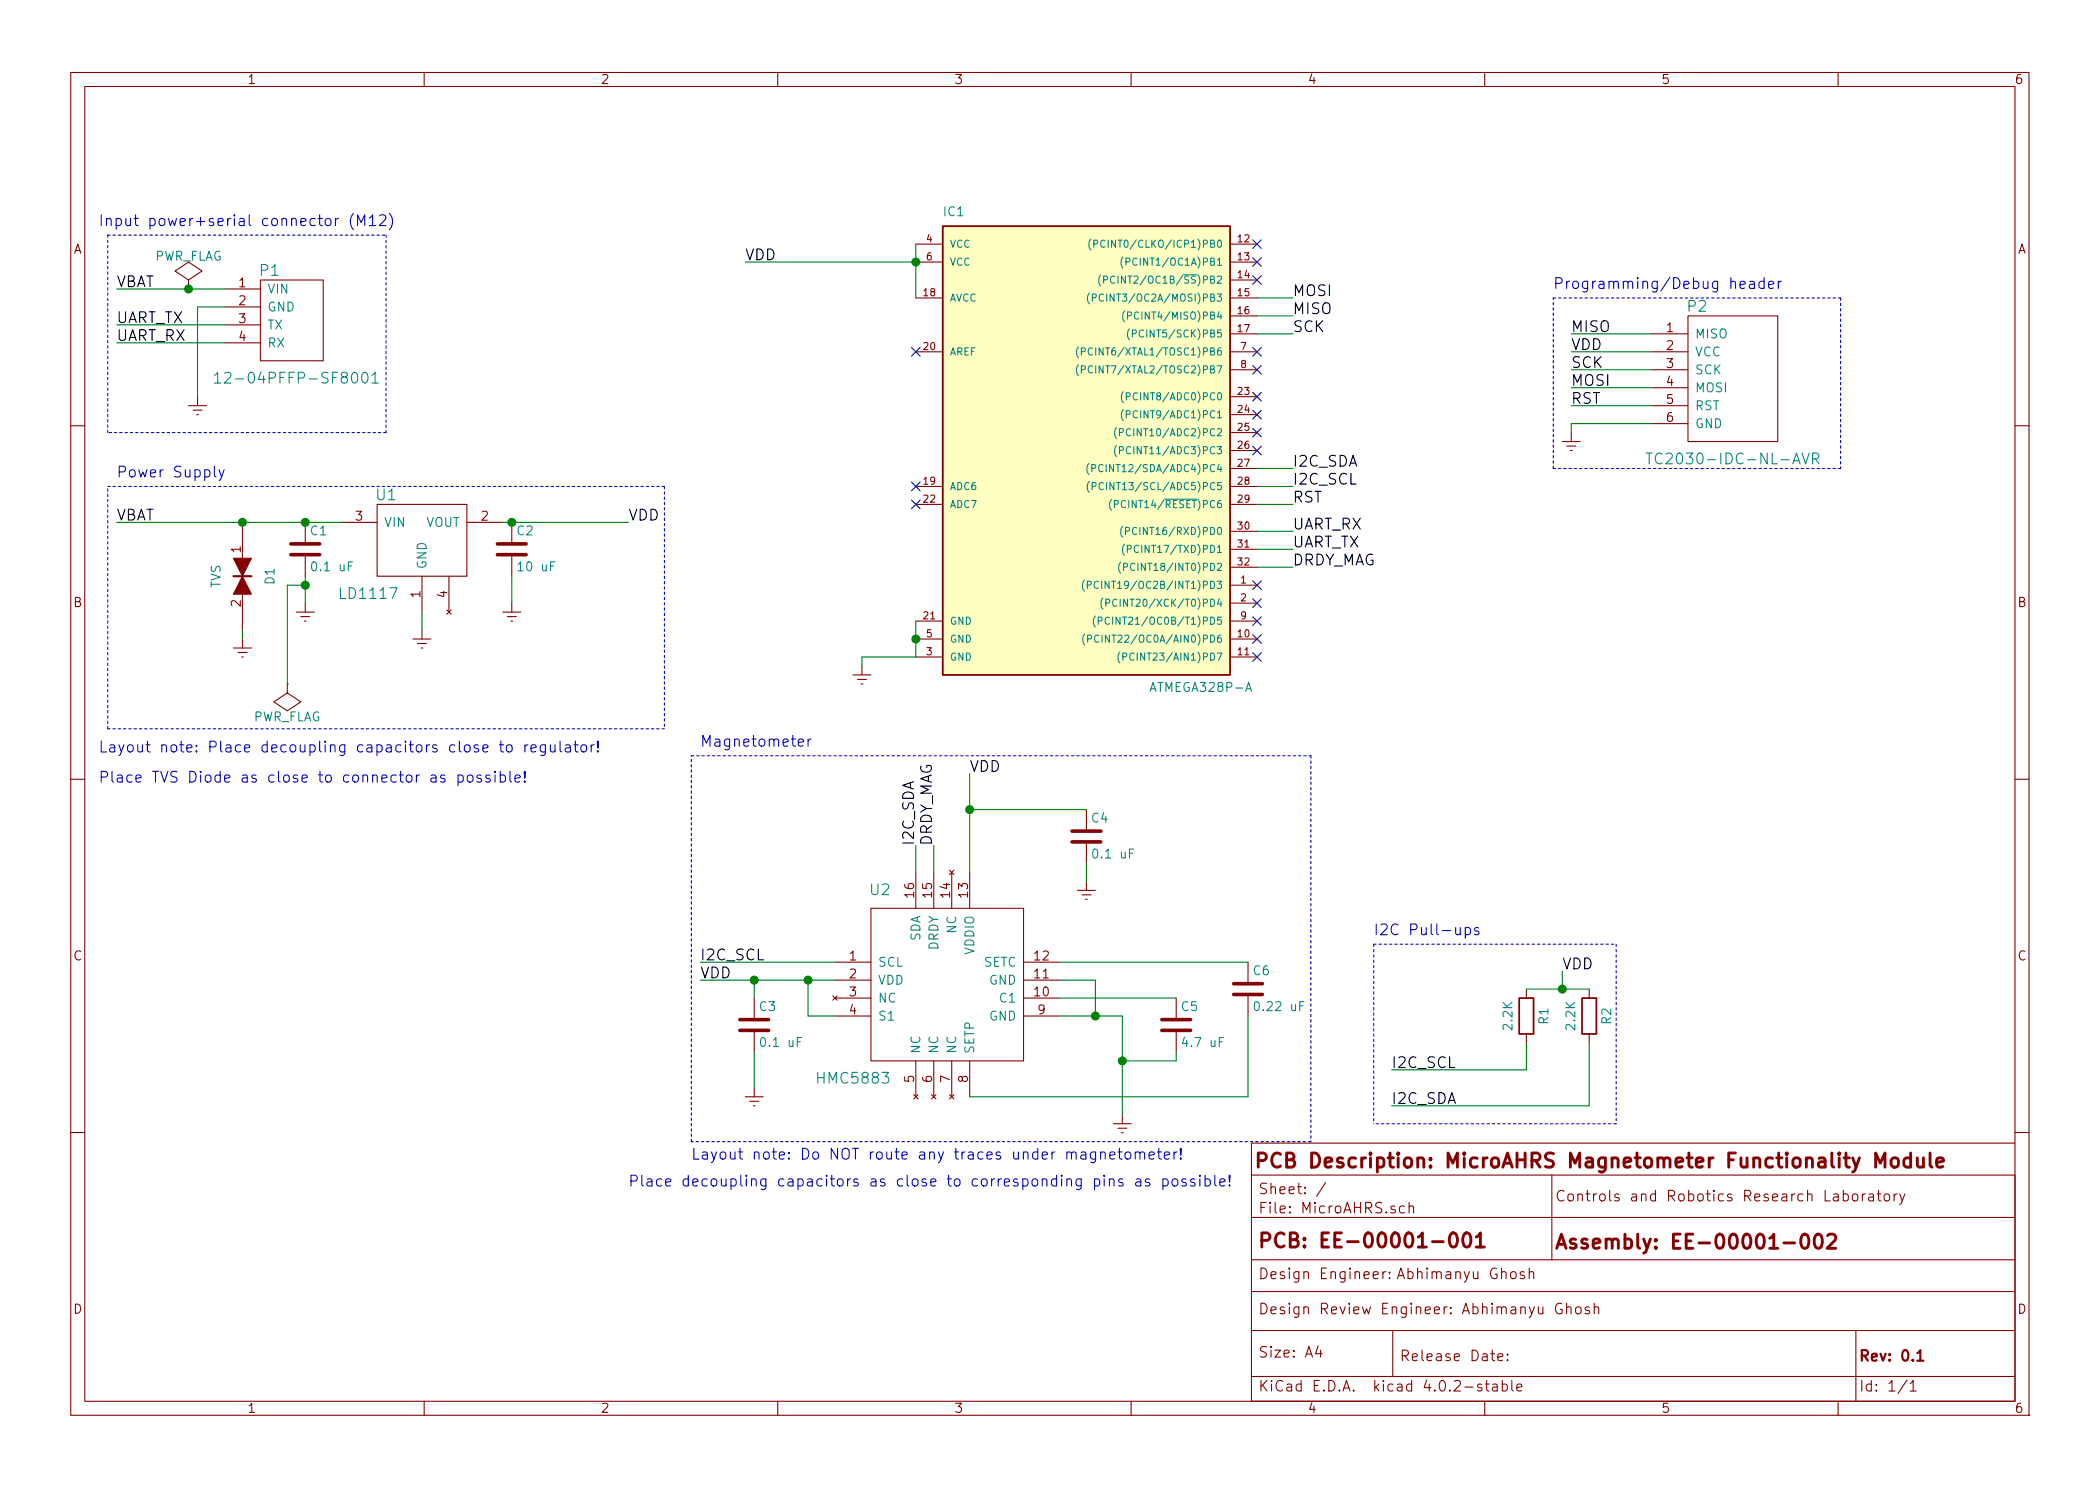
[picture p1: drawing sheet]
<svg xmlns="http://www.w3.org/2000/svg" width="297mm" height="210mm" viewBox="0 0 297 210" stroke-linecap="round" stroke-linejoin="round" font-family="sans-serif">
<g fill="none" stroke="#840000" stroke-width=".15">
<path d="M10 10.3h277v189.9h-277zM12 12.2h273v186.1h-273zM60 10.3v1.9M110 10.3v1.9M160 10.3v1.9M210 10.3v1.9M260 10.3v1.9M26.7 39.6l1.9-1.3-1.9-1.2-1.9 1.2 1.9 1.3v1.3M36.8 39.6h8.9v11.4h-8.9zM129.5 34.5h3.8M129.5 37.1h3.8M174 34.5h3.8"/>
<path d="M174 37.1h3.8M174 39.6h3.8M26.7 40.9h.1M26.7 57.4h2.5M27.3 58h1.3M27.8 58.7h.3M27.9 56.1v1.3M31.7 40.9h5.1M31.7 43.4h5.1M31.7 46h5.1M31.7 48.5h5.1M129.5 49.8h3.8"/>
<path d="M129.5 42.2h3.8M174 49.8h3.8M174 52.3h3.8M174 56.1h3.8M174 58.7h3.8M174 42.2h3.8M174 44.7h3.8M174 47.2h3.8M233.7 49.8h5.1M233.7 52.3h5.1M233.7 47.2h5.1M233.7 54.9h5.1"/>
<path d="M233.7 57.4h5.1M233.7 59.9h5.1M238.8 44.7h12.7v17.8h-12.7zM10 60.2h2M34.3 73.9v15.2M43.2 73.9v2.8M43.2 78.7v2.8M48.3 73.9h5M53.3 71.4h12.7v10.1h-12.7zM66 73.9h5.1M72.4 73.9v2.8M72.4 78.7v2.8"/>
<path d="M129.5 71.4h3.8M129.5 68.8h3.8M174 75.2h3.8M174 77.7h3.8M174 71.4h3.8M174 61.2h3.8M174 63.7h3.8M174 66.3h3.8M174 68.8h3.8M221 62.5h2.5M221.6 63.1h1.3M222.1 63.7h.3"/>
<path d="M222.2 61.2v1.3M285 60.2h2M33 91.7h2.6M33.7 92.3h1.2M34.2 93h.2M34.3 90.4v1.3M40.6 96.8h.1M40.6 96.8v1.2l1.9 1.3-1.9 1.3-1.9-1.3 1.9-1.3M41.9 86.6h2.5M42.5 87.2h1.3M43.1 87.9h.2M43.2 85.3v1.3"/>
<path d="M58.4 90.4h2.6M59.1 91.1h1.2M59.6 91.7h.2M59.7 81.5v5.1M59.7 89.1v1.3M63.2 86.3l.6 .6M63.5 81.5v5.1M63.8 86.3l-.6 .6M71.1 86.6h2.6M71.8 87.2h1.2M72.3 87.9h.2M72.4 85.3v1.3"/>
<path d="M120.6 95.5h2.6M121.3 96.1h1.3M121.8 96.8h.2M121.9 94.2v1.3M129.5 93h3.8M129.5 90.4h3.8M129.5 87.9h3.8M174 82.8h3.8M174 85.3h3.8M174 93h3.8M174 90.4h3.8M174 87.9h3.8"/>
<path d="M174 80.3h3.8M10 110.3h2M153.7 114.5v2.8M153.7 119.4v2.8M285 110.3h2M118.1 136.1h5.1M118.1 138.7h5.1M123.2 128.5h21.6v21.6h-21.6zM129.5 123.4v5.1M132.1 123.4v5.1M134.3 123.1l.6 .6M134.6 123.4v5.1"/>
<path d="M134.9 123.1l-.6 .6M137.2 123.4v5.1M144.8 136.1h5.1M144.8 138.7h5.1M152.4 126h2.5M153 126.6h1.3M153.5 127.2h.3M153.7 124.7v1.3M176.5 136.1v2.8M215.9 139.9v1.3M224.8 139.9v1.3M105.4 155.2h2.5"/>
<path d="M106 155.8h1.3M106.6 156.5h.2M106.7 141.2v2.8M106.7 146v2.8M106.7 153.9v1.3M117.8 140.9l.6 .6M118.1 141.2h5.1M118.1 143.8h5.1M118.4 140.9l-.6 .6M129.2 154.9l.6 .6M129.5 150.1v5.1M129.8 154.9l-.6 .6"/>
<path d="M131.8 154.9l.6 .6M132.1 150.1v5.1M132.4 154.9l-.6 .6M134.3 154.9l.6 .6M134.6 150.1v5.1M134.9 154.9l-.6 .6M137.2 150.1v5.1M144.8 141.2h5.1M144.8 143.8h5.1M157.5 159h2.5M158.1 159.6h1.3M158.7 157.7v1.3"/>
<path d="M166.4 141.2v2.8M166.4 146v2.8M176.5 141v2.8M215.9 146.3v1.3M224.8 146.3v1.3M10 160.2h2M158.6 160.3h.3M177 166.3h108v32h-108zM177 172.3h108M177 178.3h108M187.5 167.3l-1.3 2M195.6 179.9v1"/>
<path d="M196 179.9l-.2 .1-.2 .2M198.7 170.7l-.5-.1-.3 .3 .1 .6 .2 .1 .5-.1M199.3 170.8a.38 .38 0 0 1 .6 0v.8M199.3 170.1v1.5M216.3 179.4v1.5M219.5 166.2v12.1M260.7 169a.48 .48 0 0 1 .7 .1v.1v.6a.48 .48 0 0 1-.7 0M262.1 169.1a.41 .41 0 0 1 .7 .1v.4a.41 .41 0 0 1-.4 .3 .41 .41 0 0 1-.4-.3zM263.4 168.9v1M263.9 168.9l-.3 .1-.2 .2M264.4 169l.1-.1 .4 .1 .1 .9M265 169.3l-.5 .1-.2 .2 .1 .2 .1 .1 .5-.1"/>
<path d="M265.5 168.9h.6M265.7 168.4v1.3l.2 .2h.2M266.6 169.1a.41 .41 0 0 1 .7 .1v.4a.41 .41 0 0 1-.4 .3 .41 .41 0 0 1-.4-.3zM267.9 168.9v1M268.4 168.9l-.3 .1-.2 .2M268.7 168.9l.4 1M269.4 168.9l-.5 1.4-.2 .1M285 161.7h-108v4.5M285 160.2h2M60 198.3v1.9M110 198.3v1.9M160 198.3v1.9"/>
<path d="M177 188.3h108M177 194.8h108M177 182.7h108M186.4 190.4l-.3 1.1h.9M186.8 191v1M194.2 180.4l.7-.1v-.3l-.4-.1-.3 .2 .1 .7 .2 .1 .4-.1M196.5 180.8h.1l-.1 .1v-.1v.1M196.5 180l.1 .1h-.1v-.1v.1M197 188.3v6.5M209.6 195.9a.37 .37 0 0 0-.6 .1v.1a.54 .54 0 0 0 .6 .3l.1 .1-.1 .2-.2 .1-.4-.1M210 198.3v1.9M210.1 195.8h.5"/>
<path d="M210.3 195.3v1.3l.2 .2h.1M211.2 195.9l.1-.1 .4 .1 .1 .9M211.8 196.2l-.5 .1-.2 .2 .1 .2 .1 .1 .5-.1M211.9 192l.7-.1-.1-.3-.4-.1-.2 .2v.8h.2h.4M212.5 195.9a.48 .48 0 0 1 .6 .1l.1 .1-.1 .6a.48 .48 0 0 1-.6 0M212.5 195.3v1.5M213.2 192.4l.1 .1h-.1v-.1v.1M213.2 191.6l.1 .1h-.1v-.1v.1M213.8 195.3v1.3l.2 .2M214.6 196.3l.7-.1-.1-.3-.4-.1-.2 .2v.7l.2 .1 .4-.1M215.6 180a.37 .37 0 0 0-.6 .1v.1a.54 .54 0 0 0 .6 .3l.1 .1-.1 .2-.2 .1-.4-.1M216.3 180.1a.38 .38 0 0 1 .6 0v.8"/>
<path d="M220.9 184.5a.69 .69 0 0 0-.8 .2 .69 .69 0 0 0 0 .8 .54 .54 0 0 0 .9 .3v-.5h-.3M221.6 185a.38 .38 0 0 1 .6 .1v.8M221.6 184.4v1.5M222.9 185a.41 .41 0 0 1 .7 .2v.4a.41 .41 0 0 1-.3 .3 .41 .41 0 0 1-.4-.3zM224.8 185a.37 .37 0 0 0-.6 .1v.1a.54 .54 0 0 0 .6 .3l.1 .1-.1 .2-.2 .1-.4-.1M225.5 185a.38 .38 0 0 1 .6 .1v.8M225.5 184.4v1.5M260 198.3v1.9M262.5 188.3v10M269.7 195.2l-1.2 2M270.2 195.8l.4-.5v1.5M270.2 196.8h.8"/>
<path d="M287 200.2h.1"/>
</g>
<path d="M33 81.5h2.6M271.2 191.5l.4-.5v1.5M271.2 192.5h.9" fill="none" stroke="#840000" stroke-width=".3"/>
<g fill="none" stroke="#840000" stroke-width=".41">
<path d="M202.6 175.7h1.5M205.3 174.5a.47 .47 0 0 1 .7 .3 1.18 1.18 0 0 1-.3 1.6 .5 .5 0 0 1-.6-.3 1.55 1.55 0 0 1 .2-1.6zM207.2 174.5a.47 .47 0 0 1 .7 .3 1.18 1.18 0 0 1-.3 1.6 .5 .5 0 0 1-.6-.3 1.55 1.55 0 0 1 .2-1.6zM208.8 175l.2-.1 .4-.5v2M208.8 176.4h1.2M252.3 175.9h1.5M255 174.7a.47 .47 0 0 1 .8 .3 1.18 1.18 0 0 1-.4 1.6 .5 .5 0 0 1-.6-.4 1.55 1.55 0 0 1 .2-1.5zM256.9 174.7a.47 .47 0 0 1 .8 .3 1.18 1.18 0 0 1-.4 1.6 .5 .5 0 0 1-.6-.4 1.55 1.55 0 0 1 .2-1.5zM258.5 174.8l.3-.2h.5a.56 .56 0 0 1 .3 .9l-1.2 1.1h1.3M265.3 165.1v-2l.7 1.5 .6-1.5v2M267.7 163.9a.55 .55 0 0 1 .8 .3v.6a.54 .54 0 0 1-.5 .4 .54 .54 0 0 1-.5-.4v-.6zM270.3 163.9a.68 .68 0 0 0-.9 .1l-.1 .2v.6l.1 .2 .3 .1 .6-.1"/>
<path d="M270.3 163.1v2M271.2 163.8v1.1l.1 .1a.56 .56 0 0 0 .8 0M272.1 163.8v1.3M273 163.1v1.8l.3 .2M273.9 164.5l1-.2-.1-.4-.6-.1-.2 .1-.1 .2v.8l.1 .1 .2 .1 .6-.1"/>
</g>
<path d="M133.3 32h40.7v63.5h-40.7z" fill="#ffffc2" stroke="#ffffc2" stroke-width=".14"/>
<path d="M133.3 32h40.7v63.5h-40.7zM214.9 141.2h2v5.1h-2zM223.8 141.2h2v5.1h-2z" fill="none" stroke="#840000" stroke-width=".25"/>
<g fill="none" stroke="#008484" stroke-width=".15">
<path d="M154.3 33.8a1.2 1.2 0 0 0 0 1.6M154.7 34.5h.5l.1-.2-.1-.3h-.5v1M155.7 38.9a1.2 1.2 0 0 0 0 1.6M156.1 39.6l.5-.1 .1-.1-.1-.3h-.5v1M156.3 34.1a.4 .4 0 0 0-.5 0 .4 .4 0 0 0-.1 .5 .37 .37 0 0 0 .2 .3 .37 .37 0 0 0 .4 0M157.7 39.2a.4 .4 0 0 0-.5 0 .4 .4 0 0 0-.1 .4 .37 .37 0 0 0 .2 .4 .37 .37 0 0 0 .4 0M158.9 36.4a1.2 1.2 0 0 0 0 1.5M159.3 37.1l.4-.1 .1-.2-.1-.2-.4-.1v1M30.3 53.1l.5-.4v1.5M30.3 54.2h.9M31.8 52.8l.2-.1h.4l.2 .1 .1 .3-.1 .2-.9 .9h1M51.3 52.8a.36 .36 0 0 1 .4-.1 .36 .36 0 0 1 .3 .3 .77 .77 0 0 1-.5 1.2 .89 .89 0 0 1-.2-1.4z"/>
<path d="M52.6 53.1l.5-.4v1.5M52.6 54.2h.9M152.6 49.1a1.2 1.2 0 0 0 0 1.5M152.6 51.6a1.2 1.2 0 0 0 0 1.6M153 49.8l.4-.1 .1-.2-.1-.2-.4-.1v1M153 52.3l.4-.1 .1-.1-.1-.3h-.4v1M154.1 41.4a1.2 1.2 0 0 0 0 1.6M154.5 42.1h.5l.1-.2-.1-.2-.5-.1v1M156.1 41.7a.4 .4 0 0 0-.5 0 .4 .4 0 0 0-.1 .5 .37 .37 0 0 0 .2 .4 .37 .37 0 0 0 .4-.1M158.9 55.4a1.2 1.2 0 0 0 0 1.6M158.9 58a1.2 1.2 0 0 0 0 1.5M159.1 44a1.2 1.2 0 0 0 0 1.5"/>
<path d="M159.3 56.1h.5l.1-.2-.1-.3h-.5v1M159.3 58.6h.5l.1-.2-.1-.2-.5-.1v1M159.5 44.7l.5-.1v-.1v-.3l-.5-.1v1.1M159.8 46.5a1.2 1.2 0 0 0 0 1.6M160.2 47.2h.5v-.2v-.3h-.5v1M154 65.6a1.2 1.2 0 0 0 0 1.5M154.1 68.1a1.2 1.2 0 0 0 0 1.6M154.4 66.3l.5-.1 .1-.1-.1-.3-.5-.1v1M154.5 68.8h.5v-.2v-.3h-.5v1M156 65.8a.4 .4 0 0 0-.5 0 .4 .4 0 0 0-.1 .5 .37 .37 0 0 0 .2 .4 .37 .37 0 0 0 .4-.1M156.1 68.4a.4 .4 0 0 0-.5 0 .4 .4 0 0 0-.2 .5 .37 .37 0 0 0 .2 .3 .37 .37 0 0 0 .5 0M157.2 70.7a1.2 1.2 0 0 0 0 1.5"/>
<path d="M157.6 71.3h.5l.1-.2-.1-.2-.5-.1v1M157.9 60.5a1.2 1.2 0 0 0 0 1.5M157.9 63a1.2 1.2 0 0 0 0 1.6M158.3 61.2l.5-.1 .1-.1-.1-.3-.5-.1v1.1M158.3 63.7h.5l.1-.2-.1-.3h-.5v1M158.5 79.5a1.2 1.2 0 0 0 0 1.6M158.8 74.5a1.2 1.2 0 0 0 0 1.5M159.1 77a1.2 1.2 0 0 0 0 1.6M159.2 75.2l.5-.1 .1-.2-.1-.2-.5-.1v1M159.5 77.7l.4-.1 .1-.1-.1-.3h-.4v1M164.7 70.6h4.6M232.8 64.1h.9"/>
<path d="M233.3 64.1v1.5M254.9 64.1l.5 1.5 .5-1.5M256.4 64.9h.6a.42 .42 0 0 0 .3-.4 .42 .42 0 0 0-.3-.4h-.6v1.5M256.8 64.9l.5 .7M153.4 82.1a1.2 1.2 0 0 0 0 1.5M153.4 89.7a1.2 1.2 0 0 0 0 1.6M153.8 82.8l.5-.1 .1-.1-.1-.3-.5-.1v1.1M153.8 90.4l.5-.1 .1-.1-.1-.3h-.5v1M154.9 87.2a1.2 1.2 0 0 0 0 1.5M155.3 87.9l.5-.1 .1-.2-.1-.2-.5-.1v1M155.4 82.3a.4 .4 0 0 0-.5 0 .4 .4 0 0 0-.1 .5 .37 .37 0 0 0 .1 .4 .37 .37 0 0 0 .5 0M155.4 90a.4 .4 0 0 0-.5 0 .4 .4 0 0 0-.1 .4 .37 .37 0 0 0 .2 .4 .37 .37 0 0 0 .4 0"/>
<path d="M156 84.6a1.2 1.2 0 0 0 0 1.6M156.4 85.3h.5l.1-.2-.1-.3h-.5v1M156.9 87.4a.4 .4 0 0 0-.5 0 .4 .4 0 0 0-.1 .5 .37 .37 0 0 0 .2 .4 .37 .37 0 0 0 .4-.1M158 84.9a.4 .4 0 0 0-.5 0 .4 .4 0 0 0-.1 .5 .37 .37 0 0 0 .2 .3 .37 .37 0 0 0 .4 0M158.4 92.2a1.2 1.2 0 0 0 0 1.6M158.8 92.9h.5l.1-.2-.1-.2-.5-.1v1M158.9 80.2h.5l.1-.2-.1-.2-.5-.1v1M176.2 97.8l.4-1.2 .4 1.2M184.5 141.7h-.7v1.3"/>
</g>
<path d="M41.1 78.5h4.1M41.1 77h4.1M70.4 78.5h4M70.4 77h4M151.6 119.1h4.1M151.6 117.6h4.1M174.5 139.2h4.1M104.6 145.8h4.1M104.6 144.3h4.1M164.3 145.8h4.1M164.3 144.3h4.1M174.5 140.7h4.1" fill="none" stroke="#840000" stroke-width=".51"/>
<g fill="#840000" stroke="#840000" stroke-width=".15">
<path d="M33 79h2.6l-1.3 2.5z"/>
<path d="M34.3 81.5l1.3 2.6h-2.6z"/>
</g>
<g fill="none" stroke="#000084" stroke-width=".15">
<path d="M177.2 39l1.2 1.2M177.2 36.5l1.2 1.2M177.2 33.9l1.2 1.2M178.4 39l-1.2 1.2M178.4 36.5l-1.2 1.2M178.4 33.9l-1.2 1.2M128.9 49.2l1.2 1.2M130.1 49.2l-1.2 1.2M177.2 58.1l1.2 1.2M177.2 55.5l1.2 1.2M177.2 51.7l1.2 1.2M177.2 49.2l1.2 1.2"/>
<path d="M178.4 58.1l-1.2 1.2M178.4 55.5l-1.2 1.2M178.4 51.7l-1.2 1.2M178.4 49.2l-1.2 1.2M128.9 70.8l1.2 1.2M128.9 68.2l1.2 1.2M130.1 70.8l-1.2 1.2M130.1 68.2l-1.2 1.2M177.2 63.1l1.2 1.3M177.2 60.6l1.2 1.2M178.4 63.1l-1.2 1.3M178.4 60.6l-1.2 1.2"/>
<path d="M177.2 92.3l1.2 1.3M177.2 89.8l1.2 1.2M177.2 87.3l1.2 1.2M177.2 84.7l1.2 1.2M177.2 82.2l1.2 1.2M178.4 92.3l-1.2 1.3M178.4 89.8l-1.2 1.2M178.4 87.3l-1.2 1.2M178.4 84.7l-1.2 1.2M178.4 82.2l-1.2 1.2"/>
</g>
<g fill="none" stroke="#008400" stroke-width=".15">
<path d="M105.4 37.1h24.1M129.5 34.5v7.7M16.5 40.9h15.2M16.5 46h15.2M16.5 48.5h15.2M31.7 43.4h-3.8v12.7M177.8 47.2h5.1M177.8 44.7h5.1M177.8 42.2h5.1M222.2 47.2h11.5M222.2 57.4h11.5M222.2 54.9h11.5"/>
<path d="M222.2 52.3h11.5M222.2 49.8h11.5M233.7 59.9h-11.5v1.3M16.5 73.9h31.8M71.1 73.9h17.8M177.8 71.4h5.1M177.8 68.8h5.1M177.8 66.3h5.1M177.8 77.7h5.1M177.8 75.2h5.1M34.3 89.1v1.3M43.2 81.5v3.8"/>
<path d="M43.2 82.8h-2.6v14M59.7 86.6v2.5M72.4 81.5v3.8M129.5 87.9v5.1h-7.6v1.2M177.8 80.3h5.1M129.5 119.6v3.8M132.1 119.6v3.8M137.2 109.5v13.9M137.2 114.5h16.5M99.1 136.1h19M99.1 138.7h19M106.7 138.7v2.5"/>
<path d="M114.3 138.7v5.1h3.8M149.9 136.1h26.6M149.9 138.7h5v5.1M153.7 122.2v2.5M215.9 139.9h8.9M221 137.4v2.5M106.7 148.8v5.1M149.9 143.8h8.8v13.9M149.9 141.2h16.5M166.4 148.8v1.3h-7.7M176.5 143.8v11.4h-39.3M215.9 147.6v3.8h-19.1"/>
<path d="M224.8 147.6v8.9h-28"/>
</g>
<g fill="#008400" stroke="#008400" stroke-width=".25">
<circle cx="129.5" cy="37.1" r=".51"/>
<circle cx="129.5" cy="90.4" r=".51"/>
<circle cx="43.2" cy="73.9" r=".51"/>
<circle cx="72.4" cy="73.9" r=".51"/>
<circle cx="34.3" cy="73.9" r=".51"/>
<circle cx="154.9" cy="143.8" r=".51"/>
<circle cx="114.3" cy="138.7" r=".51"/>
<circle cx="106.7" cy="138.7" r=".51"/>
<circle cx="137.2" cy="114.5" r=".51"/>
<circle cx="158.8" cy="150.1" r=".51"/>
<circle cx="221" cy="139.9" r=".51"/>
<circle cx="26.7" cy="40.9" r=".51"/>
<circle cx="43.2" cy="82.8" r=".51"/>
</g>
<g fill="none" stroke="#0000c2" stroke-width=".15" stroke-dasharray=".3 .4">
<path d="M15.2 33.3h39.4M54.6 33.3v27.9M219.7 42.2h40.6M260.3 42.2v24.1M15.2 61.2v-27.9M15.2 68.8h78.8M54.6 61.2h-39.4M94 68.8v34.3M219.7 66.3v-24.1M260.3 66.3h-40.6M15.2 103.1v-34.3M94 103.1h-78.8"/>
<path d="M97.8 106.9h87.6M185.4 106.9v54.6M194.3 133.6v25.4M194.3 133.6h34.3M228.6 133.6v25.4M228.6 159h-34.3M97.8 161.5v-54.6M185.4 161.5h-87.6"/>
</g>
<g fill="none" stroke="#0000c2" stroke-width=".15">
<path d="M50 30.2a1.75 1.75 0 0 0 0 2.3M50.6 31.9v-1.5l.5 1.1 .5-1.1v1.5M52.2 30.8l.5-.4v1.5M52.2 31.9h.9M53.7 30.6l.2-.2h.4l.2 .2 .1 .2-.1 .3-.9 .8h1M55.1 30.2a1.75 1.75 0 0 1 0 2.3M247.5 39.9l.1-.1 .5 .1 .1 .9M249.5 39.9a.48 .48 0 0 0-.6 0l-.1 .6a.48 .48 0 0 0 .7 .2M249.5 39.3v1.5M251.5 39.8v1M252 39.8l-.3 .1-.2 .2M248.2 40.2h-.6a.3 .3 0 0 0-.2 .3 .3 .3 0 0 0 .2 .3l.6-.1"/>
<path d="M250.2 40.3l.7-.1-.1-.3-.4-.1-.2 .2v.7l.2 .1 .4-.1M30.3 66v1.3l.3 .2M31 66.5l.3 1M31.7 66.5l-.5 1.3-.2 .2M64.8 109.7a.48 .48 0 0 1 .7 .1v.6a.48 .48 0 0 1-.7 .2M64.8 109.6v1.6M66.2 109.8a.42 .42 0 0 1 .4-.2 .42 .42 0 0 1 .3 .4v.4a.43 .43 0 0 1-.4 .3 .43 .43 0 0 1-.4-.3zM68 109.7l-.3-.1-.2 .3v.2l.5 .1 .1 .2-.1 .2-.1 .1-.4-.1M69.3 109.7l-.4-.1-.2 .3 .1 .2 .5 .1 .1 .2-.1 .2-.1 .1-.5-.1M70 109.1v.1v.1l.1-.1-.1-.1v.2M70 109.6v1.1M70.6 105.4h.6"/>
<path d="M70.8 109.7a.48 .48 0 0 1 .6 .1l.1 .6a.48 .48 0 0 1-.7 .2M70.8 109.1v1.6M70.8 104.9v1.3l.1 .1 .3 .1M71.7 105.5a.42 .42 0 0 1 .4-.1 .42 .42 0 0 1 .3 .3v.4a.43 .43 0 0 1-.4 .3 .43 .43 0 0 1-.4-.3zM72.1 109.1v1.4l.3 .2M72.8 110.2l.8-.2-.1-.3-.4-.1-.3 .3 .1 .7 .2 .1 .4-.1M74.2 110.5l.1 .1-.1 .1-.1-.1 .1-.1v.2M74.2 109.1v1l.1-.9-.1-.1-.1 .1 .1 .9M74.2 105.4v1M74.7 105.4l-.3 .1-.2 .2M75.1 105.9l.7-.2v-.2l-.5-.1-.2 .2 .1 .7 .1 .1 .5-.1M77.1 105.4v1.2a.43 .43 0 0 1-.6 .2"/>
<path d="M77.1 105.5a.48 .48 0 0 0-.6 0l-.1 .6a.48 .48 0 0 0 .7 .2M77.9 105.4v.8a.38 .38 0 0 0 .6 0M78.5 105.4v1M79.2 104.9v1.3l.3 .2M80 105.5l.2-.1 .4 .1 .1 .9M80.7 105.7l-.5 .1a.3 .3 0 0 0-.3 .3 .3 .3 0 0 0 .3 .3l.5-.1M81.2 105.4h.6M81.4 104.9v1.3l.1 .1 .3 .1M82.2 105.5a.42 .42 0 0 1 .5-.1 .42 .42 0 0 1 .3 .3v.4a.43 .43 0 0 1-.4 .3 .43 .43 0 0 1-.4-.3zM83.6 105.4v1M84 105.4l-.2 .1-.2 .2M84.6 106.2v.1v.1l-.1-.1 .1-.1v.2"/>
<path d="M84.6 104.9v.9v-.9h-.1l.1 .9M112.9 105.1l.8-.2-.1-.3h-.4l-.3 .2 .1 .7 .2 .1 .4-.1M114.3 104.6v1M114.7 104.6h-.2l-.2 .3M205.9 131.2v.8a.38 .38 0 0 0 .7 .1M206.6 131.2v1.1M207.3 131.3a.48 .48 0 0 1 .6 .1l.1 .6a.48 .48 0 0 1-.7 .2M207.3 131.2v1.6M209.1 131.3l-.3-.1-.2 .3v.2l.5 .1 .1 .2-.1 .2-.1 .1-.4-.1M155.7 163.1a.38 .38 0 0 1 .6 .1v.8M155.7 163v1M156.9 166.9a.38 .38 0 0 1 .7 .1v.8"/>
<path d="M157 163.5l.7-.2-.1-.2-.4-.1-.2 .2v.7l.2 .1 .4-.1M158.1 163h.6M158.3 162.5v1.3l.1 .1 .3 .1M158.8 166.9l-.4-.1-.2 .2 .1 .2 .5 .2 .1 .1-.1 .2-.1 .1-.5-.1M159.2 163.1a.42 .42 0 0 1 .4-.1 .42 .42 0 0 1 .3 .3v.4a.43 .43 0 0 1-.4 .3 .43 .43 0 0 1-.4-.3zM160.6 163.1a.38 .38 0 0 1 .6 .1v.8M160.6 163v1M160.7 166.9l.2-.1 .4 .1 .1 .9M161.2 163.2a.35 .35 0 0 1 .4-.2 .35 .35 0 0 1 .3 .2v.8M161.4 167.2h-.5a.3 .3 0 0 0-.3 .3 .3 .3 0 0 0 .3 .3l.5-.1M162.5 163.5l.8-.2-.1-.2-.4-.1-.3 .2 .1 .7 .2 .1 .4-.1M162.6 166.9l-.4-.1-.2 .2 .1 .2 .5 .2 .1 .1-.1 .2-.1 .1-.5-.1"/>
<path d="M163.7 163h.6M163.9 162.5v1.3l.1 .1 .3 .1M164.5 166.9a.48 .48 0 0 1 .7 0v.6a.48 .48 0 0 1-.7 .2M164.5 166.8v1.5M164.7 163.5l.7-.2v-.2l-.5-.1-.2 .2 .1 .7 .1 .1 .5-.1M165.9 166.9a.42 .42 0 0 1 .7 .2v.4a.43 .43 0 0 1-.4 .3 .43 .43 0 0 1-.4-.3v-.4zM166.1 163v1M166.5 163l-.3 .1-.1 .2M167 163.8l.1 .1-.1 .1-.1-.1 .1-.1v.2M167 162.5v.9l.1-.8-.1-.1-.1 .1 .1 .8M167.7 166.9l-.3-.1-.2 .2v.2l.5 .2 .1 .1-.1 .2-.1 .1-.4-.1M169 166.9l-.4-.1-.2 .2 .1 .2 .5 .2 .1 .1-.1 .2-.1 .1-.5-.1"/>
<path d="M169.7 166.3l-.1 .1h.1h.1l-.1-.1v.1M169.7 166.8v1M170.5 166.9a.48 .48 0 0 1 .6 0l.1 .6a.48 .48 0 0 1-.7 .2M170.5 166.3v1.5M171.8 166.3v1.3l.3 .2M172.5 167.3l.8-.1-.1-.3-.4-.1-.3 .2 .1 .7 .2 .1 .4-.1M173.9 167.7h.1l-.1 .1-.1-.1h.1v.1M173.9 166.3v.9l.1-.8-.1-.1-.1 .1 .1 .8"/>
</g>
<g font-size="2.8" fill="#840000">
<text x="177.5" y="165.2">PCB Description: MicroAHRS Magnetometer Functionality Module</text>
<text x="178" y="176.5">PCB: EE-00001-001</text>
<text x="220" y="176.7">Assembly: EE-00001-002</text>
</g>
<g font-size="2.1" fill="#0000c2">
<text x="14" y="32">Input power+serial connector (M12)</text>
<text x="219.7" y="40.9">Programming/Debug header</text>
<text x="16.5" y="67.6">Power Supply</text>
<text x="14" y="106.5">Layout note: Place decoupling capacitors close to regulator!</text>
<text x="99.1" y="105.7">Magnetometer</text>
<text x="14" y="110.7">Place TVS Diode as close to connector as possible!</text>
<text x="194.3" y="132.3">I2C Pull-ups</text>
<text x="88.9" y="167.9">Place decoupling capacitors as close to corresponding pins as possible!</text>
<text x="97.8" y="164.1">Layout note: Do NOT route any traces under magnetometer!</text>
</g>
<g font-size="2.1">
<text x="16.5" y="40.6">VBAT</text>
<text x="105.4" y="36.8">VDD</text>
<text x="182.9" y="41.9">MOSI</text>
<text x="16.5" y="45.7">UART_TX</text>
<text x="182.9" y="44.4">MISO</text>
<text x="182.9" y="47">SCK</text>
<text x="222.2" y="47">MISO</text>
<text x="16.5" y="48.3">UART_RX</text>
<text x="222.2" y="52.1">SCK</text>
<text x="222.2" y="49.5">VDD</text>
<text x="222.2" y="54.6">MOSI</text>
<text x="222.2" y="57.1">RST</text>
<text x="182.9" y="71.1">RST</text>
<text x="182.9" y="66">I2C_SDA</text>
<text x="182.9" y="68.6">I2C_SCL</text>
<text x="16.5" y="73.7">VBAT</text>
<text x="88.9" y="73.7">VDD</text>
<text x="182.9" y="74.9">UART_RX</text>
<text x="182.9" y="77.5">UART_TX</text>
<text x="182.9" y="80">DRDY_MAG</text>
<text x="137.2" y="109.2">VDD</text>
<text x="129.3" y="119.6" transform="rotate(-90 129.3 119.6)">I2C_SDA</text>
<text x="131.8" y="119.6" transform="rotate(-90 131.8 119.6)">DRDY_MAG</text>
<text x="99.1" y="135.9">I2C_SCL</text>
<text x="221" y="137.2">VDD</text>
<text x="99.1" y="138.4">VDD</text>
<text x="196.8" y="151.1">I2C_SCL</text>
<text x="196.8" y="156.2">I2C_SDA</text>
</g>
<g font-size="2.1" fill="#008484">
<text x="36.8" y="39">P1</text>
<text x="238.7" y="44.1">P2</text>
<text x="32.4" y="54.3">12-04PFFP-SF8001</text>
<text x="234.8" y="65.7">TC2030-IDC-NL-AVR</text>
<text x="53.3" y="70.8">U1</text>
<text x="48.3" y="84.8">LD1117</text>
<text x="123.1" y="126.7">U2</text>
<text x="115.9" y="153.3">HMC5883</text>
</g>
<g font-size="2.1" fill="#840000">
<text x="178" y="171.7">File: MicroAHRS.sch</text>
<text x="178" y="169">Sheet: /</text>
<text x="220" y="170">Controls and Robotics Research Laboratory</text>
<text x="178" y="181">Design Engineer:</text>
<text x="178" y="186">Design Review Engineer: Abhimanyu Ghosh</text>
<text x="197.5" y="181">Abhimanyu Ghosh</text>
<text x="178" y="196.9">KiCad E.D.A. kicad 4.0.2-stable</text>
<text x="178" y="192.1">Size: A4</text>
<text x="198" y="192.6">Release Date:</text>
<text x="263" y="192.6">Rev: 0.1</text>
<text x="263" y="196.9">Id: 1/1</text>
</g>
<g font-size="1.8" fill="#840000">
<text x="35" y="11.9">1</text>
<text x="85" y="11.9">2</text>
<text x="135" y="11.9">3</text>
<text x="185" y="11.9">4</text>
<text x="235" y="11.9">5</text>
<text x="285" y="11.9">6</text>
<text x="10.4" y="35.9">A</text>
<text x="285.4" y="35.9">A</text>
<text x="33.8" y="40.6">1</text>
<text x="33.8" y="43.2">2</text>
<text x="33.8" y="45.7">3</text>
<text x="235.7" y="47">1</text>
<text x="33.8" y="48.3">4</text>
<text x="235.7" y="49.5">2</text>
<text x="235.7" y="52.1">3</text>
<text x="235.7" y="54.6">4</text>
<text x="235.7" y="57.1">5</text>
<text x="235.7" y="59.7">6</text>
<text x="50.3" y="73.7">3</text>
<text x="68.1" y="73.7">2</text>
<text x="34" y="78.2" transform="rotate(-90 34 78.2)">1</text>
<text x="10.4" y="85.9">B</text>
<text x="34" y="85.8" transform="rotate(-90 34 85.8)">2</text>
<text x="59.4" y="84.6" transform="rotate(-90 59.4 84.6)">1</text>
<text x="63.2" y="84.6" transform="rotate(-90 63.2 84.6)">4</text>
<text x="285.4" y="85.9">B</text>
<text x="129.3" y="126.9" transform="rotate(-90 129.3 126.9)">16</text>
<text x="131.8" y="126.9" transform="rotate(-90 131.8 126.9)">15</text>
<text x="134.4" y="126.9" transform="rotate(-90 134.4 126.9)">14</text>
<text x="136.9" y="126.9" transform="rotate(-90 136.9 126.9)">13</text>
<text x="10.4" y="135.9">C</text>
<text x="120.2" y="135.9">1</text>
<text x="146.4" y="135.9">12</text>
<text x="285.4" y="135.9">C</text>
<text x="120.2" y="138.4">2</text>
<text x="120.2" y="141">3</text>
<text x="120.2" y="143.5">4</text>
<text x="146.4" y="141">10</text>
<text x="146.4" y="138.4">11</text>
<text x="146.8" y="143.5">9</text>
<text x="129.3" y="153.1" transform="rotate(-90 129.3 153.1)">5</text>
<text x="131.8" y="153.1" transform="rotate(-90 131.8 153.1)">6</text>
<text x="134.4" y="153.1" transform="rotate(-90 134.4 153.1)">7</text>
<text x="136.9" y="153.1" transform="rotate(-90 136.9 153.1)">8</text>
<text x="10.4" y="185.9">D</text>
<text x="285.4" y="185.9">D</text>
<text x="35" y="199.9">1</text>
<text x="85" y="199.9">2</text>
<text x="135" y="199.9">3</text>
<text x="185" y="199.9">4</text>
<text x="235" y="199.9">5</text>
<text x="285" y="199.9">6</text>
</g>
<g font-size="1.8" fill="#008484">
<text x="133.5" y="30.6">IC1</text>
<text x="21.7" y="36.9">PWR_FLAG</text>
<text x="37.8" y="41.5">VIN</text>
<text x="37.8" y="44.1">GND</text>
<text x="37.8" y="46.6">TX</text>
<text x="239.8" y="47.9">MISO</text>
<text x="37.8" y="49.1">RX</text>
<text x="239.8" y="50.4">VCC</text>
<text x="239.8" y="53">SCK</text>
<text x="239.8" y="55.5">MOSI</text>
<text x="239.8" y="58">RST</text>
<text x="239.8" y="60.6">GND</text>
<text x="43.9" y="75.7">C1</text>
<text x="54.4" y="74.5">VIN</text>
<text x="60.1" y="74.5">VOUT</text>
<text x="73.2" y="75.7">C2</text>
<text x="31.2" y="83.2" transform="rotate(-90 31.2 83.2)">TVS</text>
<text x="38.8" y="82.6" transform="rotate(-90 38.8 82.6)">D1</text>
<text x="44.4" y="80.8">0.1 uF</text>
<text x="60.3" y="80.5" transform="rotate(-90 60.3 80.5)">GND</text>
<text x="73.5" y="80.8">10 uF</text>
<text x="163" y="97.9">ATMEGA328P-A</text>
<text x="35.7" y="102.1">PWR_FLAG</text>
<text x="154.4" y="116.4">C4</text>
<text x="154.9" y="121.5">0.1 uF</text>
<text x="124.2" y="136.8">SCL</text>
<text x="130.2" y="133.3" transform="rotate(-90 130.2 133.3)">SDA</text>
<text x="132.7" y="134.5" transform="rotate(-90 132.7 134.5)">DRDY</text>
<text x="135.3" y="132.1" transform="rotate(-90 135.3 132.1)">NC</text>
<text x="137.8" y="135.1" transform="rotate(-90 137.8 135.1)">VDDIO</text>
<text x="139" y="136.8">SETC</text>
<text x="177.3" y="138">C6</text>
<text x="107.4" y="143">C3</text>
<text x="124.2" y="139.3">VDD</text>
<text x="124.2" y="141.9">NC</text>
<text x="139.8" y="139.3">GND</text>
<text x="141.5" y="141.9">C1</text>
<text x="167.1" y="143">C5</text>
<text x="177.9" y="143">0.22 uF</text>
<text x="107.9" y="148.1">0.1 uF</text>
<text x="124.2" y="144.4">S1</text>
<text x="130.2" y="149.1" transform="rotate(-90 130.2 149.1)">NC</text>
<text x="132.7" y="149.1" transform="rotate(-90 132.7 149.1)">NC</text>
<text x="135.3" y="149.1" transform="rotate(-90 135.3 149.1)">NC</text>
<text x="137.8" y="149.1" transform="rotate(-90 137.8 149.1)">SETP</text>
<text x="139.8" y="144.4">GND</text>
<text x="167.6" y="148.1">4.7 uF</text>
<text x="213.9" y="145.6" transform="rotate(-90 213.9 145.6)">2.2K</text>
<text x="219" y="144.9" transform="rotate(-90 219 144.9)">R1</text>
<text x="222.8" y="145.6" transform="rotate(-90 222.8 145.6)">2.2K</text>
<text x="227.9" y="144.9" transform="rotate(-90 227.9 144.9)">R2</text>
</g>
<g font-size="1.4" fill="#840000">
<text x="131.1" y="34.3">4</text>
<text x="175.1" y="34.3">12</text>
<text x="130.7" y="41.9">18</text>
<text x="131.1" y="36.8">6</text>
<text x="175.1" y="36.8">13</text>
<text x="175.1" y="39.4">14</text>
<text x="175.1" y="41.9">15</text>
<text x="175.1" y="44.4">16</text>
<text x="175.1" y="47">17</text>
<text x="130.7" y="49.5">20</text>
<text x="175.5" y="49.5">7</text>
<text x="175.5" y="52.1">8</text>
<text x="175.1" y="55.9">23</text>
<text x="175.1" y="58.4">24</text>
<text x="175.1" y="61">25</text>
<text x="175.1" y="63.5">26</text>
<text x="130.7" y="71.1">22</text>
<text x="130.7" y="68.6">19</text>
<text x="175.1" y="66">27</text>
<text x="175.1" y="68.6">28</text>
<text x="175.1" y="71.1">29</text>
<text x="175.1" y="74.9">30</text>
<text x="175.1" y="77.5">31</text>
<text x="175.1" y="80">32</text>
<text x="175.5" y="82.5">1</text>
<text x="130.7" y="87.6">21</text>
<text x="175.5" y="85.1">2</text>
<text x="175.5" y="87.6">9</text>
<text x="131.1" y="92.7">3</text>
<text x="131.1" y="90.2">5</text>
<text x="175.1" y="90.2">10</text>
<text x="175.1" y="92.7">11</text>
</g>
<g font-size="1.4" fill="#008484">
<text x="134.4" y="35">VCC</text>
<text x="156.3" y="35">(PCINT0/CLKO/ICP1)PB0</text>
<text x="134.4" y="37.6">VCC</text>
<text x="157.6" y="40.1">(PCINT2/OC1B/SS)PB2</text>
<text x="159.9" y="37.6">(PCINT1/OC1A)PB1</text>
<text x="134.4" y="42.7">AVCC</text>
<text x="155.9" y="42.7">(PCINT3/OC2A/MOSI)PB3</text>
<text x="160.2" y="45.2">(PCINT4/MISO)PB4</text>
<text x="160.9" y="47.7">(PCINT5/SCK)PB5</text>
<text x="134.4" y="50.3">AREF</text>
<text x="154.3" y="50.3">(PCINT6/XTAL1/TOSC1)PB6</text>
<text x="154.3" y="52.8">(PCINT7/XTAL2/TOSC2)PB7</text>
<text x="160" y="56.6">(PCINT8/ADC0)PC0</text>
<text x="160" y="59.2">(PCINT9/ADC1)PC1</text>
<text x="159.2" y="61.7">(PCINT10/ADC2)PC2</text>
<text x="159.2" y="64.3">(PCINT11/ADC3)PC3</text>
<text x="134.4" y="71.9">ADC7</text>
<text x="134.4" y="69.3">ADC6</text>
<text x="155.8" y="66.8">(PCINT12/SDA/ADC4)PC4</text>
<text x="156" y="69.3">(PCINT13/SCL/ADC5)PC5</text>
<text x="158.3" y="71.9">(PCINT14/RESET)PC6</text>
<text x="160.1" y="75.7">(PCINT16/RXD)PD0</text>
<text x="155.7" y="83.3">(PCINT19/OC2B/INT1)PD3</text>
<text x="160" y="80.8">(PCINT18/INT0)PD2</text>
<text x="160.2" y="78.2">(PCINT17/TXD)PD1</text>
<text x="134.4" y="88.4">GND</text>
<text x="157.1" y="88.4">(PCINT21/OC0B/T1)PD5</text>
<text x="158" y="85.8">(PCINT20/XCK/T0)PD4</text>
<text x="134.4" y="93.5">GND</text>
<text x="134.4" y="90.9">GND</text>
<text x="155.5" y="90.9">(PCINT22/OC0A/AIN0)PD6</text>
<text x="159.8" y="93.5">(PCINT23/AIN1)PD7</text>
</g>
</svg>
